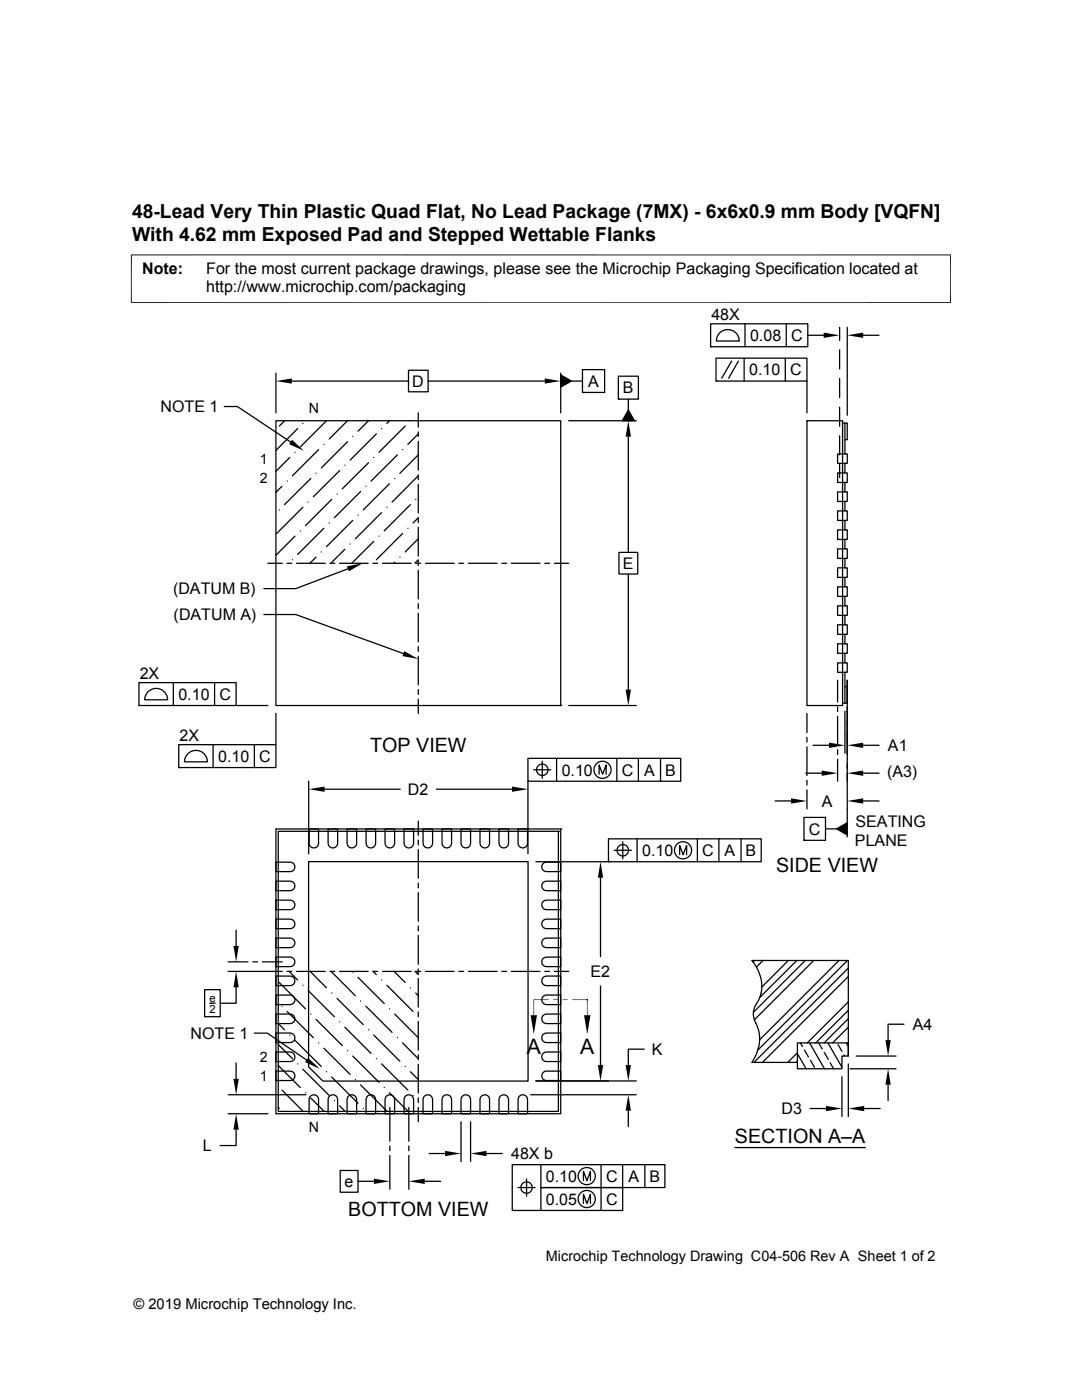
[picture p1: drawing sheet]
<svg xmlns="http://www.w3.org/2000/svg" width="216mm" height="279mm" viewBox="0 0 216 279" stroke-linecap="round" stroke-linejoin="round" font-family="sans-serif">
<g fill="none" stroke="#000" stroke-width=".25">
<path d="M55.1 74.5v7.9M58.2 76.1h23.3M81.5 73.9h3.9v4.3h-3.9zM85.4 76.1h23.3M111.9 74.8l2.1 1.3-2.1 1.2zM111.9 74.5v7.9M114 76.1h2.2M116.2 73.8h4.4v4.5h-4.4zM116.2 78.3h.1M123.4 75.1h4v4.6h-4zM123.4 79.7h.1M125.4 79.7v2.2"/>
<path d="M141.8 64.6h19.4v4.6h-19.4zM141.8 69.2h.1M142.9 71.5h18.1v4.6h-18.1zM142.9 76.1h.1M143.7 66.3a2.29 2.29 0 0 1 2.5-.3 2.29 2.29 0 0 1 1.3 2.1h-4.6l.4-1.2zM146 72.1l-2 3.4M147.3 72.1l-1.9 3.4M148.5 71.5v4.6M148.7 64.6v4.6M156.7 71.5v4.6M156.9 64.6v4.6M161 76.1v6.3"/>
<path d="M161.2 66.9h3.2M167.5 65.3v2.6M167.5 69.8v3.8M167.5 75.5v3.9M169.1 65.3v17.6M172.2 66.9h3.2M44.7 81.1h2.7l10.6 7.1M55.1 84h56.8v56.8h-56.8zM56.3 97l-1.2 1.3M56.8 84l-1.1 1M57.3 96h.1M57.8 91.3l-2.7 2.8"/>
<path d="M58.9 90.3h.1M59.4 85.5l-4.3 4.4M60.4 84.5h.1M62 95.5l-5.2 5.2M63.1 94.4h.1M63.6 89.7l-5.2 5.3M64.6 88.7h.1M65.2 84l-5.3 5.2M66.2 99.7l-5.2 5.2M67.2 98.6h.1M67.8 93.9l-5.3 5.2M68.8 92.9h.1"/>
<path d="M69.3 84l-3.6 3.6M69.3 88.2l-5.2 5.2M70.4 87.1h.1M71.9 98.1l-5.2 5.2M73 97h.1M73.5 84l-2.1 2.1M73.5 92.4l-5.2 5.2M74.6 91.3h.1M75.1 86.6l-5.2 5.2M76.1 85.5h.1M77.7 96.5l-5.2 5.3M77.7 84l-.5 .5"/>
<path d="M78.8 95.5h.1M79.3 90.8l-5.3 5.2M80.3 89.7h.1M80.9 85l-5.3 5.3M81.9 84h.1M83 99.7h.1M83.5 82.4v2.8M83.5 86.2v.9M83.5 88.1v5.7M83.5 94.8v.9M83.5 96.7v5.7M83.5 95l-5.3 5.2"/>
<path d="M83.5 86.6l-2.1 2.1M83.5 90.8l-3.7 3.6M113.5 84h13.5M125.4 81.9l1.2 2.1h-2.4zM125.4 87.1v23.1M161 84h7.1v56.8h-7.1zM161 84h.1M167.1 98.2h2v1.9h-2zM167.1 94.4h2v1.9h-2zM167.1 90.6h2v1.9h-2zM167.5 81.3v3.8M167.5 87v3.8"/>
<path d="M167.5 92.7v2.6M168.1 84.4h1v3.4h-.5M168.6 84.4v6.2M168.6 92.5v1.9M168.6 96.3v1.9M53.5 112.4h2.8M55.7 101.8h.1M57.3 112.4h.9M58.4 111.7h.1M58.9 107l-3.8 3.8M59.2 112.4h5.7M59.9 106h.1"/>
<path d="M60.4 101.2l-5.2 5.3M61.5 100.2h.1M63.1 111.2l-1.2 1.2M64.1 110.2h.1M64.6 105.4l-5.2 5.3M65.7 104.4h.1M65.8 112.4h1M67.8 112.4h5.7M68.8 109.6l-2.8 2.8M69.4 113.5l-10.4 4h-6.3M69.9 108.6h.1M70.4 103.9l-5.2 5.2"/>
<path d="M71.4 102.8h.1M74.4 112.4h1M74.6 108.1l-4.4 4.3M75.6 107h.1M76.1 102.3l-5.2 5.2M76.3 112.4h5.7M77.2 101.2h.1M78.8 112.2l-.2 .2M79.8 111.2h.1M80.3 106.5l-5.2 5.2M81.4 105.4h.1M81.9 100.7l-5.2 5.3"/>
<path d="M83 112.4h.9M83.5 103.3v1M83.5 105.2v5.8M83.5 111.9v1M83.5 113.8v5.7M83.5 107.5l-2.6 2.7M83.5 103.3l-1.1 1.1M83.5 111.7l-.7 .7M84.9 112.4h5.7M91.6 112.4h.9M93.5 112.4h5.7M100.1 112.4h1"/>
<path d="M102 112.4h5.8M108.7 112.4h1M110.6 112.4h2.9M123.5 110.2h3.8v4.4h-3.8zM125.4 114.6v23M167.1 117.1h2v1.9h-2zM167.1 113.3h2v1.9h-2zM167.1 109.5h2v1.9h-2zM167.1 105.7h2v2h-2zM167.1 102h2v1.9h-2zM168.6 100.1v1.9M168.6 103.9v1.8"/>
<path d="M168.6 107.7v1.8M168.6 111.4v1.9M168.6 115.2v1.9M168.6 119v1.9M27.7 136.2h19.4v4.6h-19.4zM29.7 137.9a2.28 2.28 0 0 1 2.4-.3 2.28 2.28 0 0 1 1.3 2.1h-4.5l.3-1.2zM34.6 136.2v4.6M42.8 136.2v4.6M52.7 122.6h6.3l21.5 7.8M83.5 120.5v.9M83.5 122.4v5.7M83.5 129.1v.9"/>
<path d="M83.5 131v5.7M83.5 137.6v1M83.5 139.5v2.9M167.1 135.8v4.3M167.1 132.3h2v1.9h-2zM167.1 128.5h2v1.9h-2zM167.1 124.7h2v1.9h-2zM167.1 120.9h2v1.9h-2zM168.6 137h.5v3.3h-1M168.6 122.8v1.9M168.6 126.6v1.9M168.6 130.4v1.9"/>
<path d="M168.6 134.2v6.1M169.1 135.8v15.7M27.7 140.8h.1M35.7 148.6h19.4v4.6h-19.4zM35.7 153.2h.1M37.6 150.3a2.28 2.28 0 0 1 2.5-.3 2.28 2.28 0 0 1 1.3 2h-4.6l.4-1.2zM42.5 148.6v4.6M47.1 140.8h6.4M50.8 148.6v4.6M55.1 142.4v6.2M61.6 155.9v14.5M64.8 157.5h15.1"/>
<path d="M87.1 157.5h15.1M105.3 151.3h30.5v4.6h-30.5zM105.3 155.9h.1M105.3 155.9v14.5M106.5 153.6h3.4M108.2 151.9v3.4M111.1 151.3v4.6M111.9 140.8h.1M113.5 140.8h13.5M119.5 154.5v-1.8l.7 1.8 .7-1.8v1.8M123.1 151.3v4.6M127.4 151.3v4.6"/>
<path d="M131.8 151.3v4.6M154.7 159.9h3.1M160.8 154.3h3.2M161 142.4v3.8M161 147.2v.9M161 149.1v5.7M161 155.7v1M161 157.6v3.8M162.2 148.7h3.2M167.1 141.1v.9M167.1 143v5.7M167.1 149.6v1"/>
<path d="M167.1 151.5v4.4M168.6 141.9v8.4M169.1 151.5v15.5M172.2 148.7h3.2M172.2 154.3h3.2M172.2 159.9h3.2M55.1 172.1h2.8a.94 .94 0 0 1 .9 .9 .94 .94 0 0 1-.9 .9h-2.8zM55.1 175.9h2.8a.95 .95 0 0 1 .9 .9 .95 .95 0 0 1-.9 1h-2.8zM55.1 179.6h2.8a.95 .95 0 0 1 .9 1 .95 .95 0 0 1-.9 .9h-2.8zM55.1 165.4h56.8v56.9h-56.8zM55.5 165.9h55.9v55.9h-55.9zM61.6 172h43.8v43.8h-41l-2.8-2.9z"/>
<path d="M61.7 165.4h1.9v2.9a.94 .94 0 0 1-1 .9 .94 .94 0 0 1-.9-.9zM65.5 165.4h1.9v2.9a.95 .95 0 0 1-1 .9 .95 .95 0 0 1-.9-.9zM69.3 165.4h1.9v2.9a.95 .95 0 0 1-1 .9 .95 .95 0 0 1-.9-.9zM73 165.4h2v2.9a.95 .95 0 0 1-1 .9 .95 .95 0 0 1-1-.9zM76.8 165.4h1.9v2.9a.95 .95 0 0 1-.9 .9 .95 .95 0 0 1-1-.9zM80.6 165.4h1.9v2.9a.95 .95 0 0 1-.9 .9 .95 .95 0 0 1-1-.9zM83.5 163.9v2.8M83.5 167.7v.9M83.5 169.6v5.7M83.5 176.2v1M83.5 178.1v5.8M84.4 165.4h1.9v2.9a.95 .95 0 0 1-.9 .9 .95 .95 0 0 1-1-.9z"/>
<path d="M88.2 165.4h1.9v2.9a.95 .95 0 0 1-.9 .9 .95 .95 0 0 1-1-.9zM92 165.4h1.9v2.9a.95 .95 0 0 1-1 .9 .95 .95 0 0 1-.9-.9zM95.8 165.4h1.9v2.9a.95 .95 0 0 1-1 .9 .95 .95 0 0 1-.9-.9zM99.6 165.4h1.9v2.9a.95 .95 0 0 1-1 .9 .95 .95 0 0 1-.9-.9zM103.4 165.4h1.9v2.9a.94 .94 0 0 1-1 .9 .94 .94 0 0 1-.9-.9zM106.9 172h14.5M108.4 179.9l.7-.3h2.8v1.9h-2.8a.96 .96 0 0 1-.9-.5 .96 .96 0 0 1 .2-1.1zM108.4 176.1l.7-.2h2.8v1.9h-2.8a.96 .96 0 0 1-.9-.6 .96 .96 0 0 1 .2-1.1zM108.4 172.3l.7-.2h2.8v1.8h-2.8a.94 .94 0 0 1-.9-.5 .94 .94 0 0 1 .2-1.1zM111.4 165.9h.1M111.9 165.4h.1M119.8 175.2v15.7"/>
<path d="M121.4 167.4h30.5v4.6h-30.5zM121.4 172h.1M122.6 169.7h3.4M124.3 168v3.4M127.1 167.4v4.6M135.6 170.6v-1.9l.7 1.9 .7-1.9v1.9M139.1 167.4v4.6M143.4 167.4v4.6M147.9 167.4v4.6M160.4 163.1h4.3v4.6h-4.3zM160.4 167.7h.1M164.7 165.4h2.2"/>
<path d="M166.9 165.4l2.2-1.2v2.4zM40.8 197.5h3.1v5.4h-3.1zM45.5 193.9h10.8M45.5 192h4M47.1 197v3.2h-3.2M47.1 185.6v3.2M50.4 192h1M52.3 192h4M55.1 183.4h2.8a.95 .95 0 0 1 .9 1 .95 .95 0 0 1-.9 .9h-2.8zM55.1 187.2h2.8a.95 .95 0 0 1 .9 1 .95 .95 0 0 1-.9 .9h-2.8zM55.1 191h2.8a.95 .95 0 0 1 .9 1 .95 .95 0 0 1-.9 .9h-2.8zM55.1 194.8h2.8a.95 .95 0 0 1 .9 .9 .95 .95 0 0 1-.9 1h-2.8z"/>
<path d="M55.1 198.6h2.8a.95 .95 0 0 1 .9 .9 .95 .95 0 0 1-.9 1h-2.8zM55.7 196.1l5.3 5.2M57.3 193.9h.9M57.7 193.8l1.7 1.8M59.2 193.9h5.7M60.4 196.6h.1M61.5 197.7l5.2 5.2M61.9 193.8l3.3 3.3M65.8 193.9h1M66 193.8l4.9 4.9M66.2 198.2h.1M67.2 199.2l5.3 5.3"/>
<path d="M67.8 193.9h5.7M70.4 194h.1M71.4 195.1l5.3 5.2M71.9 199.8h.1M75.4 193.9l-1-.1 .7 .7M76.1 195.6h.1M76.3 193.9h5.7M77.2 196.6l5.2 5.3M78.6 193.8l2.3 2.3M81.9 197.1h.1M82.8 193.8l.7 .7M83 198.2l.5 .5"/>
<path d="M83 193.9h.9M83.5 184.8v1M83.5 186.7v5.7M83.5 193.4v.9M83.5 195.3v5.7M84.9 193.9h5.7M91.6 193.9h.9M93.5 193.9h5.7M100.1 193.9h1M102 193.9h5.8M108.4 183.7l.7-.3h2.8v1.9h-2.8a.96 .96 0 0 1-.9-.6 .96 .96 0 0 1 .2-1zM108.4 198.8l.7-.2h2.8v1.9h-2.8a.95 .95 0 0 1-.9-.6 .95 .95 0 0 1 .2-1.1z"/>
<path d="M108.4 195.1l.7-.3h2.8v1.9h-2.8a.95 .95 0 0 1-.9-.6 .95 .95 0 0 1 .2-1zM108.4 191.3l.7-.3h2.8v1.9h-2.8a.95 .95 0 0 1-.9-.6 .95 .95 0 0 1 .2-1zM108.4 187.5l.7-.3h2.8v1.9h-2.8a.95 .95 0 0 1-.9-.6 .95 .95 0 0 1 .2-1zM108.7 193.9h1M110.6 193.9h2.9M117.2 199.5h.1M119.8 196.8v15.8M150.6 191.7l-.3 .3M152.3 191.7l-1.4 1.3M157.3 191.7l-5.3 5.3M159 191.7l-7.4 7.4M160.7 191.7l-10.4 10.3"/>
<path d="M162.4 191.7l-11.9 11.8M167.4 191.7l-15.8 15.8M169.1 191.7l-17.9 17.9M169.3 194.9l-17.2 17.1M169.3 193.2l-18.8 18.8M169.3 199.9l-8.2 8.2M41.8 200.2h1.1M45.5 218.5h15.5M47.1 212.1v3.2M50.7 206.2h2.6l7.9 5.3M55.1 202.4h2.8a.95 .95 0 0 1 .9 .9 .95 .95 0 0 1-.9 1h-2.8zM55.1 206.2h2.8a.95 .95 0 0 1 .9 .9 .95 .95 0 0 1-.9 1h-2.8z"/>
<path d="M55.1 210h2.8a.95 .95 0 0 1 .9 .9 .95 .95 0 0 1-.9 1h-2.8zM55.1 213.8h2.8a.94 .94 0 0 1 .9 .9 .94 .94 0 0 1-.9 .9h-2.8zM55.5 212.6l4.4 4.4M55.5 208.4l2.9 2.9M55.5 204.3l1.3 1.2M56.3 217.6l4.2 4.2M56.3 200.8h.1M57.3 201.9l5.2 5.2M57.8 206.6h.1M58.9 207.6l5.2 5.3M59.4 212.3h.1M60.4 213.4l5.3 5.2"/>
<path d="M61 218.1h.1M62 219.1l2.7 2.7M62 202.4h.1M62.1 218.6a.94 .94 0 0 1 1.5 .8v2.9h-1.9v-2.9l.1-.4zM63.1 203.4l5.2 5.3M63.6 208.1h.1M64.6 209.2l5.3 5.2M65.2 213.9h.1M65.9 218.6a.96 .96 0 0 1 1.5 .8v2.9h-1.9v-2.9l.1-.5zM66.2 214.9l5.2 5.3M66.7 219.6h.1M67.8 203.9h.1"/>
<path d="M68.8 205l5.2 5.2M69.3 209.7h.1M69.7 218.6a.96 .96 0 0 1 1.5 .8v2.9h-1.9v-2.9l.1-.5zM70.4 210.8l5.2 5.2M70.9 215.5h.1M71.9 216.5l5.3 5.2M73 200.8l5.2 5.2M73.2 218.9a.95 .95 0 0 1 1.1-.4 .95 .95 0 0 1 .7 .9v2.9h-2v-2.9zM73.5 205.5h.1M74.6 206.6l5.2 5.2M75.1 211.3h.1M76.1 212.3l5.3 5.3"/>
<path d="M76.7 217h.1M77 218.9a.95 .95 0 0 1 1-.4 .95 .95 0 0 1 .7 .9v2.9h-1.9v-2.9zM77.7 218.1l3.7 3.7M77.7 201.3h.1M78.8 202.4l4.7 4.7M79.3 207.1h.1M80.3 208.1l3.2 3.2M80.8 218.9a.95 .95 0 0 1 1-.4 .95 .95 0 0 1 .7 .9v2.9h-1.9v-2.9zM80.9 212.9h.1M81.9 213.9l1.6 1.6M82.4 218.6h.1M83.5 202v.9"/>
<path d="M83.5 203.9v5.7M83.5 210.5v1M83.5 212.4v5.7M83.5 219.1v.9M84.6 218.9a.95 .95 0 0 1 1-.4 .95 .95 0 0 1 .7 .9v2.9h-1.9v-2.9zM88.3 218.9a.95 .95 0 0 1 1.1-.4 .95 .95 0 0 1 .7 .9v2.9h-1.9v-2.9zM92.4 218.6a.95 .95 0 0 1 1.5 .8v2.9h-1.9v-2.9l.1-.5zM96.2 218.6a.94 .94 0 0 1 1.5 .8v2.9h-1.9v-2.9l.1-.4zM100 218.6a.94 .94 0 0 1 1.5 .8v2.9h-1.9v-2.9l.1-.4zM103.8 218.6a.94 .94 0 0 1 1.5 .8v2.9h-1.9v-2.9l.1-.4zM105.9 218.5h21.1M106.9 215.7h20.1"/>
<path d="M108.4 214l.7-.2h2.8v1.8h-2.8a.94 .94 0 0 1-.9-.5 .94 .94 0 0 1 .2-1.1zM108.4 210.2l.7-.2h2.8v1.9h-2.8a.95 .95 0 0 1-.9-.6 .95 .95 0 0 1 .2-1.1zM108.4 206.4l.7-.2h2.8v1.9h-2.8a.95 .95 0 0 1-.9-.6 .95 .95 0 0 1 .2-1.1zM108.4 202.6l.7-.2h2.8v1.9h-2.8a.95 .95 0 0 1-.9-.6 .95 .95 0 0 1 .2-1.1zM128.5 209.4h-3.1v3.2M159.1 211.8l-.2 .2M159.1 208.1h10.2v2.7h-1.3v2.5h-8.9zM159.1 210.1l-1.9 1.9M159.1 210.3l1.7 3M159.7 208.1l.4 .8M160.5 209.6l.8 1.3M161.5 208.1l3 5.2"/>
<path d="M161.7 211.6l.8 1.4M163.4 208.1l.7 1.3M164.5 210l.8 1.4M165.2 208.1l2.8 4.9M165.7 212.1l.6 1.2M167.2 208.4l.8 1.4M168 214.9v7.9M168.4 210.5l.2 .3M168.9 208.1l.4 .7M169.3 205l-3.2 3.1M169.3 210.8v-19.1h-19.2a7.1 7.1 0 0 1 .6 9 4.1 4.1 0 0 0 .4 4.1 7.6 7.6 0 0 1-1 7.2h9M169.3 212.3v10.5"/>
<path d="M169.3 203.3l-4.9 4.8M169.3 201.6l-6.5 6.5M169.6 213.3h9.2M170.9 210.8h7.9M177.2 216.5v3.1M180.4 204.4h-3.2v3.2M45.5 222.3h8M47.1 225.4v3.2h-3.2M55.5 221l.2 .2M67.8 220.7l1.1 1.1M67.9 233.6h3.5v4.3h-3.5zM71.4 235.8h3.2"/>
<path d="M72.5 221.2h.1M77.8 221v6.8M77.8 228.7v1M77.8 230.6v6.7M81.6 221v6.8M81.6 228.7v1M81.6 230.6v6.7M83.5 221v2.9M84.8 235.8h3.1M85.6 230.2h3.2M92 223.9v7.9M93.9 223.9v7.9"/>
<path d="M97.1 230.2h3.1M103.4 237h3.4M105.1 235.3v3.4M107.9 232.4v4.6h16.3v4.6h-22v-9.2h30.5v4.6h-24.8v4.6M116.4 235.6v-1.8l.7 1.8 .7-1.8v1.8M119.9 232.4v9.2M124.2 232.4v4.6M125.4 221.7v3.1M128.7 232.4v4.6M146.6 229h26.1M161.6 221.2h3.2M172.4 221.2h3.2"/>
<path d="M116.4 240.2v-1.9l.7 1.9 .7-1.9v1.9"/>
<circle cx="108.2" cy="153.6" r="1.14"/>
<circle cx="120.2" cy="153.6" r="1.72"/>
<circle cx="124.3" cy="169.7" r="1.14"/>
<circle cx="136.3" cy="169.7" r="1.72"/>
<circle cx="105.1" cy="237" r="1.14"/>
<circle cx="117.1" cy="234.7" r="1.71"/>
<circle cx="117.1" cy="239.3" r="1.71"/>
</g>
<g fill="#000">
<path d="M55.1 76.1l3.1-.6v1.1zM108.7 75.5l3.2 .6-3.2 .5zM111.9 74.8l2.1 1.3-2.1 1.2zM164.4 66.4l3.1 .5-3.1 .5zM169.1 66.9l3.1-.5v1zM58.3 87.8l2.3 2.2-2.9-1.4zM125.4 84l.5 3.1h-1.1zM125.4 81.9l1.2 2.1h-2.4zM69.2 113l3.2-.6-2.8 1.6zM80.7 129.9l2.8 1.6-3.2-.6zM124.8 137.6h1.1l-.5 3.2zM61.6 157.5l3.2-.5v1z"/>
<path d="M102.2 157l3.1 .5-3.1 .5zM157.8 159.3l3.2 .6-3.2 .5zM164 153.8l3.1 .5-3.1 .5zM165.4 148.2l3.2 .5-3.2 .6zM169.1 148.7l3.1-.5v1.1zM169.1 154.3l3.1-.5v1zM169.1 159.9l3.1-.6v1.1zM119.8 172l.6 3.2h-1.1zM166.9 165.4l2.2-1.2v2.4zM46.6 188.8h1l-.5 3.2zM47.1 193.9l.5 3.1h-1zM110.4 199.5h1l-1 .1z"/>
<path d="M110.4 199.6l1-.1v.1zM112.3 199.5h1l-1 .1zM112.3 199.6l1-.1v.1zM46.6 215.3h1l-.5 3.2zM61.5 211.1l2.3 2.2-2.9-1.3zM105.9 202.6h1.2l-.6 3.8zM116.5 202.6h1.3l-.6 3.8zM119.3 212.6h1.1l-.6 3.1zM124.8 212.6h1.1l-.5 3.1zM177.2 213.3l.5 3.2h-1zM176.7 207.6h1l-.5 3.2zM47.1 222.3l.5 3.1h-1z"/>
<path d="M74.6 235.2l3.2 .6-3.2 .5zM81.6 235.8l3.2-.6v1.1zM88.8 229.7l3.2 .5-3.2 .5zM93.9 230.2l3.2-.5v1zM125.4 218.5l.5 3.2h-1.1zM164.8 220.7l3.2 .5-3.2 .6zM169.3 221.2l3.1-.5v1.1z"/>
</g>
<path d="M26.1 50.9h163.7M26.2 50.8v9.7M189.7 50.8v9.7M26.1 60.4h163.7M109.5 199.5h-3v3.1M114.2 199.5h3M117.2 199.5v3.1" fill="none" stroke="#000" stroke-width=".2"/>
<g font-size="4.3">
<text x="105.1" y="210.3">A</text>
<text x="115.8" y="210.3">A</text>
</g>
<g font-size="3.9">
<text x="26.4" y="43.5">48-Lead Very Thin Plastic Quad Flat, No Lead Package (7MX) - 6x6x0.9 mm Body [VQFN]</text>
<text x="26.4" y="48">With 4.62 mm Exposed Pad and Stepped Wettable Flanks</text>
<text x="73.9" y="150.2">TOP VIEW</text>
<text x="154.9" y="174">SIDE VIEW</text>
<text x="146.6" y="228.2">SECTION A–A</text>
<text x="69.5" y="242.7">BOTTOM VIEW</text>
</g>
<g font-size="3.2">
<text x="28.4" y="54.6">Note:</text>
<text x="41.1" y="58.3">http://www.microchip.com/packaging</text>
<text x="41.1" y="54.6">For the most current package drawings, please see the Microchip Packaging Specification located at</text>
<text x="141.9" y="63.9">48X</text>
<text x="149.7" y="68.1">0.08</text>
<text x="157.9" y="68.1">C</text>
<text x="82.3" y="77.2">D</text>
<text x="117.4" y="77.2">A</text>
<text x="149.5" y="74.9">0.10</text>
<text x="157.7" y="74.9">C</text>
<text x="32" y="82.3">NOTE 1</text>
<text x="124.3" y="78.5">B</text>
<text x="124.3" y="113.5">E</text>
<text x="34.5" y="118.6">(DATUM B)</text>
<text x="34.6" y="123.7">(DATUM A)</text>
<text x="27.9" y="135.4">2X</text>
<text x="35.6" y="139.7">0.10</text>
<text x="43.8" y="139.7">C</text>
<text x="35.8" y="147.8">2X</text>
<text x="177.2" y="149.9">A1</text>
<text x="43.5" y="152">0.10</text>
<text x="51.7" y="152">C</text>
<text x="112.1" y="154.8">0.10</text>
<text x="124.1" y="154.8">C</text>
<text x="128.5" y="154.8">A</text>
<text x="132.7" y="154.8">B</text>
<text x="177" y="155.1">(A3)</text>
<text x="81.4" y="158.6">D2</text>
<text x="164" y="161">A</text>
<text x="161.4" y="166.6">C</text>
<text x="170.7" y="165">SEATING</text>
<text x="128.1" y="170.8">0.10</text>
<text x="140.1" y="170.8">C</text>
<text x="144.6" y="170.8">A</text>
<text x="148.8" y="170.8">B</text>
<text x="170.6" y="168.8">PLANE</text>
<text x="117.8" y="195">E2</text>
<text x="38" y="207.3">NOTE 1</text>
<text x="182.2" y="205.5">A4</text>
<text x="130.1" y="210.5">K</text>
<text x="155.9" y="222.4">D3</text>
<text x="40.5" y="229.8">L</text>
<text x="102" y="231.3">48X b</text>
<text x="68.8" y="236.9">e</text>
<text x="108.9" y="235.9">0.10</text>
<text x="120.9" y="235.9">C</text>
<text x="125.4" y="235.9">A</text>
<text x="129.6" y="235.9">B</text>
<text x="108.9" y="240.4">0.05</text>
<text x="120.9" y="240.4">C</text>
</g>
<g font-size="2.9">
<text x="108.9" y="251.7">Microchip Technology Drawing C04-506 Rev A Sheet 1 of 2</text>
<text x="26.6" y="261.3">© 2019 Microchip Technology Inc.</text>
</g>
<g font-size="2.8">
<text x="61.6" y="82.4">N</text>
<text x="51.9" y="92.6">1</text>
<text x="51.9" y="96.4">2</text>
<text x="51.9" y="215.7">1</text>
<text x="51.9" y="211.9">2</text>
<text x="61.6" y="225.9">N</text>
</g>
<g font-size="2.2">
<text x="41.8" y="199.9">e</text>
<text x="41.8" y="202.1">2</text>
</g>
</svg>
